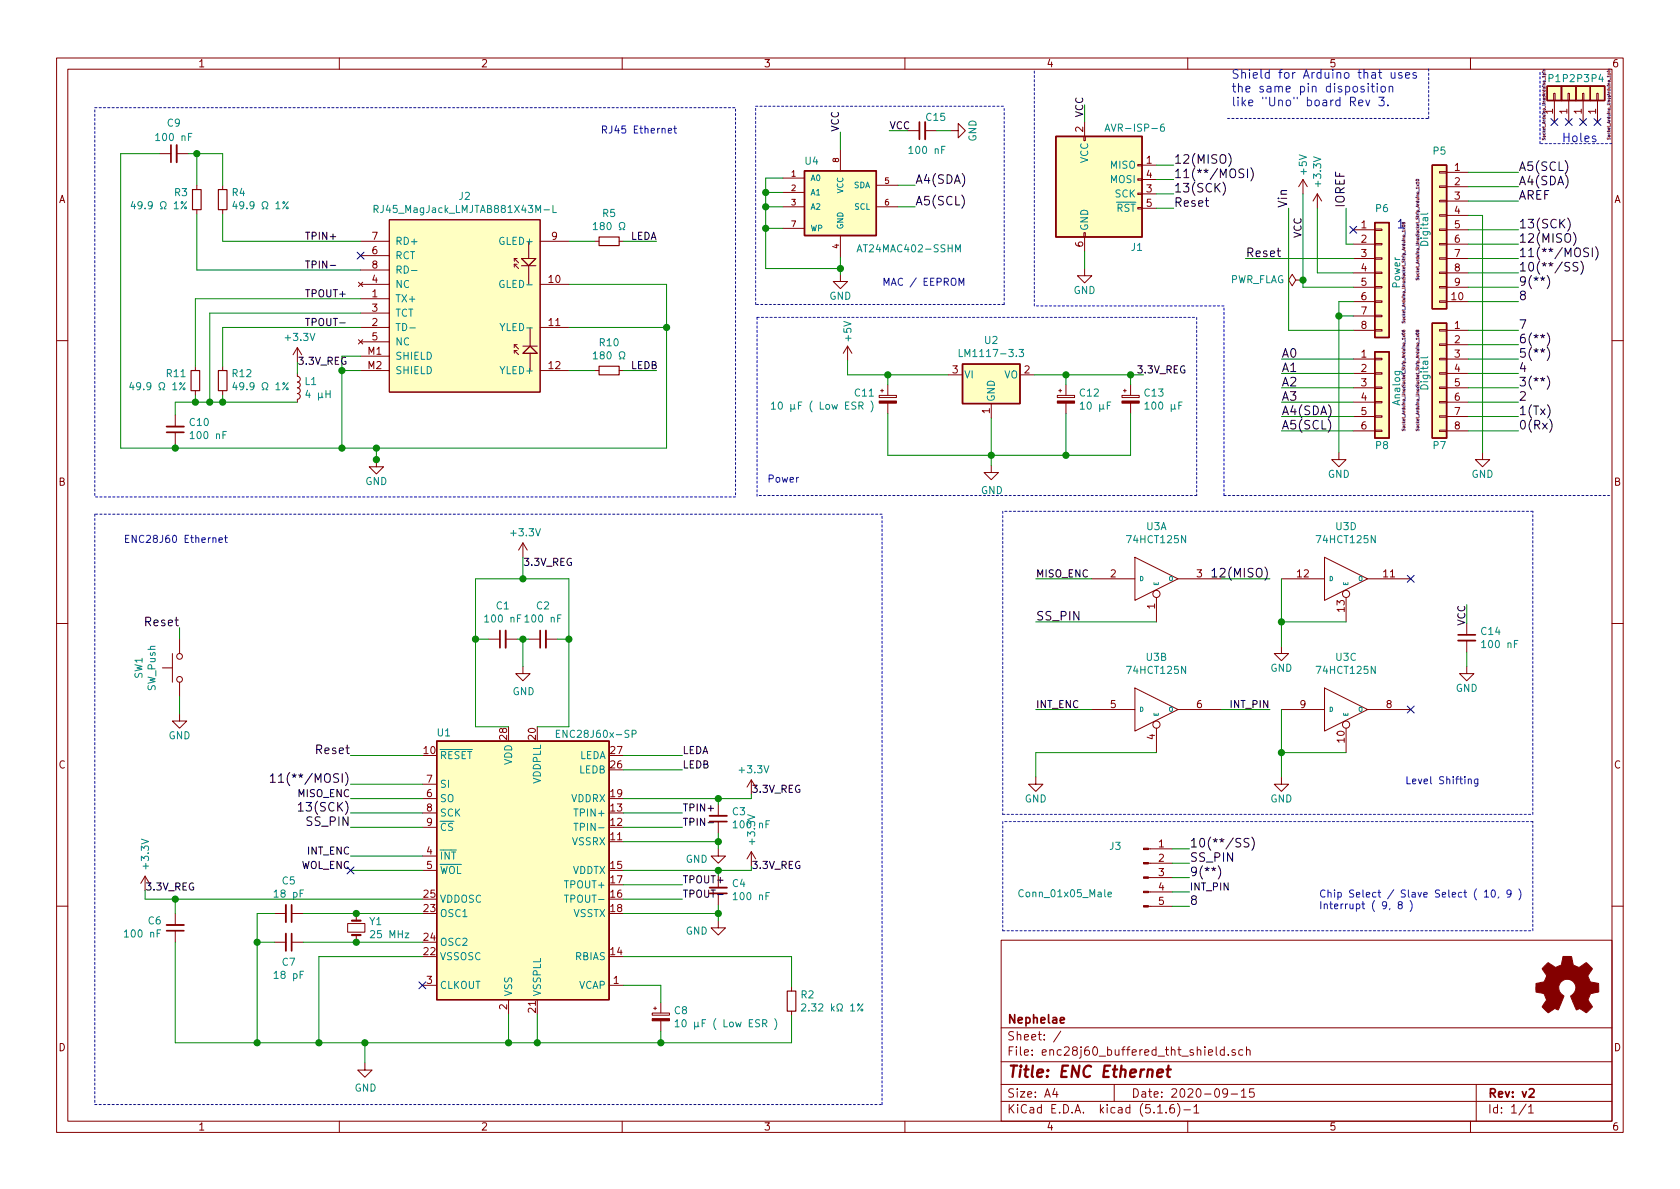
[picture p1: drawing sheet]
<svg xmlns="http://www.w3.org/2000/svg" width="297mm" height="210mm" viewBox="0 0 297 210" stroke-linecap="round" stroke-linejoin="round" font-family="sans-serif">
<g fill="none" stroke="#840000" stroke-width=".18">
<path d="M10 10.3h277v189.9h-277zM12 12.2h273v186.1h-273zM60 10.3v1.9M110 10.3v1.9M160 10.3v1.9M210 10.3v1.9M260 10.3v1.9M274.7 16.5h.3v1.3h-.3zM274.8 17.8v3.8M277.2 16.5h.3v1.3h-.3zM277.4 17.8v3.8M279.8 16.5h.2v1.3h-.2z"/>
<path d="M279.9 17.8v3.8M282.3 16.5h.3v1.3h-.3zM282.4 17.8v3.8M28.2 27.2h2M31.2 27.2h2.1M34.8 32.8v.7M34.8 37.1v.7M39.4 32.8v.7M39.4 37.1v.7M68.8 38.9h26.7v30.4h-26.7zM138.4 31.5h3.8M138.4 34h3.8"/>
<path d="M138.4 36.6h3.8M148.6 26.4v3.8M154.9 36.6h3.8M154.9 32.8h3.8M160.5 23.1h2.1M163.6 23.1h2M168.1 23.1h1.3v-1.3l1.3 1.3-1.3 1.3v-1.3M191.6 24.1h.3v.8h-.3zM191.8 21.6v2.5M201.2 36.7h.7v.3h-.7zM201.2 34.2h.7v.2h-.7zM201.2 31.6h.7v.3h-.7z"/>
<path d="M201.2 29.1h.7v.2h-.7zM201.9 29.2h2.6M201.9 34.3h2.6M201.9 31.7h2.6M201.9 36.8h2.6M230.4 31.7l-.8 1.3M230.4 31.7v2.6M230.4 31.7l.7 1.3M232.9 34.3l-.7 1.3M232.9 34.3v2.5M232.9 34.3l.8 1.3M254.5 38h1.3v.2h-1.3z"/>
<path d="M254.5 35.4h1.3v.3h-1.3zM254.5 32.9h1.3v.2h-1.3zM254.5 30.3h1.3v.3h-1.3zM255.8 30.5h3.8M255.8 33h3.8M255.8 35.6h3.8M255.8 38.1h3.8M63.4 49.9l.7 .8M63.8 52.8h5M63.8 50.3h5M63.8 57.9h5M63.8 55.4h5"/>
<path d="M63.8 45.2h5M63.8 42.7h5M63.8 47.7h5M64.1 49.9l-.7 .8M90.9 45.7v.5M90.9 46.7v.5M90.9 46.7h.5M90.9 45.7h.5M90.9 46.7l.8 .8M90.9 45.7l.8 .8M92.2 45.7h2.5l-1.2 1.3zM92.2 47h2.5"/>
<path d="M93.5 42.7v3M93.5 47v3.3M93.7 57.9v3.3M95.5 50.3h5.1M95.5 57.9h5.1M95.5 42.7h5.1M105.2 42.7h.7M109.5 42.7h.7M138.4 40.4h3.8M148.6 48.5v1.3h1.3l-1.3 1.2-1.3-1.2h1.3M148.6 41.7v3.8M191.6 41.1h.3v.8h-.3z"/>
<path d="M191.8 47.5v1.3h1.2l-1.2 1.2-1.3-1.2h1.3M191.8 41.9v2.5M229.1 49.5l-.6-1-.7 1 .7 1 .6-1h1.3M230.4 49.5h.1M239.3 45.7h3.8M239.3 58.4h3.8M239.3 53.3h3.8M239.3 40.6h3.8M239.3 43.2h3.8M239.3 48.3h3.8M239.3 50.8h3.8M239.3 55.9h3.8"/>
<path d="M243.1 53.2h1.2v.3h-1.2zM243.1 55.7h1.2v.3h-1.2zM243.1 58.3h1.2v.2h-1.2zM243.1 50.7h1.2v.2h-1.2zM243.1 45.6h1.2v.2h-1.2zM243.1 43h1.2v.3h-1.2zM243.1 40.5h1.2v.3h-1.2zM243.1 48.1h1.2v.3h-1.2zM254.5 58.3h1.3v.2h-1.3zM254.5 45.6h1.3v.2h-1.3zM254.5 48.1h1.3v.3h-1.3zM254.5 50.7h1.3v.2h-1.3z"/>
<path d="M254.5 53.2h1.3v.3h-1.3zM254.5 43h1.3v.3h-1.3zM254.5 40.5h1.3v.3h-1.3zM255.8 45.7h3.8M255.8 58.4h3.8M255.8 53.3h3.8M255.8 40.6h3.8M255.8 43.2h3.8M255.8 48.3h3.8M255.8 50.8h3.8M10 60.2h2M31 73.4v2"/>
<path d="M31 76.4v2.1M34.5 64.8v.7M34.5 69.1v.7M39.4 64.8v.7M39.4 69.1v.7M52.6 66v.5l.3 .2 .2 .2-.1 .5-.4 .2 .3 .1 .2 .3-.1 .4-.4 .2 .3 .1 .2 .3-.1 .4-.4 .2 .3 .1 .2 .3-.1 .4-.4 .2v.5M52.6 61.5l-.8 1.2M52.6 61.5v2.5M52.6 61.5l.7 1.2M63.4 60.1l.7 .7M63.8 65.5h5M63.8 60.4h5"/>
<path d="M63.8 63h5M64.1 60.1l-.7 .7M90.9 61v.5M90.9 62v.5M90.9 62h.5M90.9 61h.5M90.9 62l.8 .7M90.9 61l.8 .7M92.5 62.5l1.2-1.3 1.3 1.3zM92.5 61.2h2.5M93.7 62.5v3M95.5 65.5h5.1"/>
<path d="M105.2 65.5h.7M109.5 65.5h.7M149.9 61.2l-.8 1.3M149.9 61.2v2.5M149.9 61.2l.7 1.3M155.4 69.9h3.1v.4h-3.1zM155.7 69.1h.5M156 68.8v.5M157 68.1v1.8M157 71.3v1.8M167.6 66.3h2.6M175.3 71.4v2.5"/>
<path d="M180.3 66.3h2.6M186.9 69.9h3.1v.4h-3.1zM187.2 69.1h.5M187.5 68.8v.5M188.5 68.1v1.8M188.5 71.3v1.8M198.4 69.9h3v.4h-3zM198.6 69.1h.5M198.9 68.8v.5M199.9 68.1v1.8M199.9 71.3v1.8M239.3 63.5h3.8"/>
<path d="M239.3 66h3.8M239.3 68.6h3.8M239.3 71.1h3.8M239.3 73.7h3.8M239.3 76.2h3.8M243.1 73.5h1.2v.3h-1.2zM243.1 76.1h1.2v.2h-1.2zM243.1 71h1.2v.2h-1.2zM243.1 65.9h1.2v.3h-1.2zM243.1 63.4h1.2v.2h-1.2zM243.1 68.4h1.2v.3h-1.2zM254.5 71h1.3v.2h-1.3z"/>
<path d="M254.5 73.5h1.3v.3h-1.3zM254.5 76.1h1.3v.2h-1.3zM254.5 68.4h1.3v.3h-1.3zM254.5 63.4h1.3v.2h-1.3zM254.5 60.8h1.3v.3h-1.3zM254.5 65.9h1.3v.3h-1.3zM255.8 61h3.8M255.8 63.5h3.8M255.8 66h3.8M255.8 68.6h3.8M255.8 71.1h3.8M255.8 73.7h3.8"/>
<path d="M255.8 76.2h3.8M285 60.2h2M66.5 81.3v1.2h1.3l-1.3 1.3-1.2-1.3h1.2M92.5 96l-.8 1.3M92.5 96v2.5M92.5 96l.7 1.3M175.3 82.3v1.3h1.2l-1.2 1.2-1.3-1.2h1.3M200.7 98.5l7.6 3.9-7.6 3.8zM234.2 98.5l7.6 3.9-7.6 3.8zM236.7 80v1.3h1.3l-1.3 1.2-1.2-1.2h1.2M262.1 80v1.3h1.3l-1.3 1.2-1.2-1.2h1.2M10 110.3h2"/>
<path d="M28.7 118.1h1.8M30.5 115.6v5M31.7 113v2.6M86.4 113h2M89.4 113h2M92.5 117.9v1.2h1.2l-1.2 1.3-1.3-1.3h1.3M93.5 113h2M96.5 113h2.1M193 102.4h7.7M204.5 105.7v4.3M208.3 102.4h7.6M226.6 114.3v1.3h1.2l-1.2 1.2-1.3-1.2h1.3"/>
<path d="M226.6 102.4h7.6M238 105.7v4.3M241.8 102.4h7.6M259.3 117.9v1.2h1.3l-1.3 1.3-1.2-1.3h1.2M259.3 110.2v2.1M259.3 113.3v2M285 110.3h2M31.7 126.2v1.3h1.3l-1.3 1.3-1.2-1.3h1.2M31.7 120.6v2.6M74.7 138.7h2.5M132.8 137.9v2.6M132.8 137.9l-.7 1.3"/>
<path d="M132.8 137.9l.8 1.3M183.1 137.4v1.3h1.3l-1.3 1.2-1.2-1.2h1.2M193 125.5h7.7M200.7 121.7l7.6 3.8-7.6 3.8zM204.5 128.8v4.3M208.3 125.5h7.6M226.6 137.4v1.3h1.2l-1.2 1.2-1.3-1.2h1.3M226.6 125.5h7.6M234.2 121.7l7.6 3.8-7.6 3.8zM238 128.8v4.3M241.8 125.5h7.6M25.7 154.9l-.8 1.3"/>
<path d="M25.7 154.9v2.6M25.7 154.9l.7 1.3M74.7 151.4h2.5M74.7 153.9h2.5M74.7 141.2h2.5M74.7 143.8h2.5M74.7 146.3h2.5M127 150.1v1.3h1.3l-1.3 1.2-1.3-1.2h1.3M127 142.2v2.1M127 145.3v2M127 154.9v2.1M127 158v2"/>
<path d="M132.8 150.6l-.7 1.3M132.8 150.6v2.6M132.8 150.6l.8 1.3M203 157.7h4.3M203 155.2h4.3M203 152.6h4.3M203 150.1h4.3M10 160.2h2M31 161.5v2.1M31 164.6v2M48.5 161.5h2M48.5 166.6h2"/>
<path d="M51.6 161.5h2M51.6 166.6h2M61.5 163.3h3v1.5h-3zM63 161.5v1.3M63 165.3v1.3M74.7 174.2h2.5M89.9 176.8v2.5M107.7 174.2h2.5M115.3 179.1h3.1v.4h-3.1zM115.6 178.3h.5M115.8 178v.6M116.8 177.3v1.8"/>
<path d="M127 162.8v1.3h1.3l-1.3 1.2-1.3-1.2h1.3M140 174.5v.8M140 178.8v.8M177 166.3h108v32h-108zM203 160.3h4.3M285 160.2h2M60 198.3v1.9M64.5 188v1.2h1.3l-1.3 1.3-1.3-1.3h1.3M110 198.3v1.9M116.8 180.5v1.9M160 198.3v1.9M177 194.8h108"/>
<path d="M177 191.8h108M177 187.8h108M177 181.8h108M186.5 192.5l-.4 1h1M186.8 193v1M187.6 182.3l-1.3 2M197 191.8v3M204.7 196.8h.8M206.2 196.7v.1M207.5 195.3a.59 .59 0 0 0-.7 .7v.5l.2 .2 .4 .1 .2-.1 .1-.5-.2-.2-.4-.1-.3 .3M208.2 195.1a1.71 1.71 0 0 1 0 2.3M209.3 196.3h1.2"/>
<path d="M210 198.3v1.9M211.1 195.8l.4-.5v1.5M211.1 196.8h.9M213.7 186.1l.7-.1-.1-.3-.4-.1-.2 .2v.7h.6M215 185.1v1.3l.2 .2M216.5 185.7l-.5-.1-.3 .3 .1 .6 .2 .1 .5-.1M216.5 185.1v1.5M217 193.2l-.1 .2a.48 .48 0 0 1-.6-.1v-.6a.48 .48 0 0 1 .6-.1l.1 .1a1.19 1.19 0 0 1-.2 1.2l-.5 .1M217.2 186.5v.1M217.7 193.5h1.1M218.4 185.7a.37 .37 0 0 0-.6 .1l.1 .2 .5 .2 .1 .1-.3 .3-.4-.1M219.5 193l.4-.5v1.5"/>
<path d="M219.5 194h.8M219.7 185.7l-.4-.1-.3 .3 .1 .6 .2 .1 .4-.1M220.4 185.7a.37 .37 0 0 1 .6 .1v.8M220.4 185.1v1.5M221.7 192.5h-.7l-.1 .7 .2-.1 .5 .1 .2 .2-.1 .5-.2 .1-.6-.1M260 198.3v1.9M261 191.8v6.5M269.8 195.2l-1.2 2M270.3 195.8l.4-.5v1.5M270.3 196.8h.8"/>
<circle cx="31.8" cy="116.1" r=".51"/>
<circle cx="204.5" cy="105" r=".63"/>
<circle cx="238" cy="105" r=".63"/>
<circle cx="31.8" cy="120.1" r=".51"/>
<circle cx="204.5" cy="128.1" r=".63"/>
<circle cx="238" cy="128.1" r=".63"/>
</g>
<g fill="none" stroke="#840000" stroke-width=".3">
<path d="M30.2 25.6v3.1M162.6 21.6v3M29.5 76.4h3M88.4 111.5v3M95.5 111.5v3M257.8 112.3h3.1M125.5 145.3h3M125.5 158h3M29.5 164.6h3M51.6 160v3.1M51.6 165.1v3M187.5 180.4l.7-.1-.1-.3-.4-.1-.2 .2v.7h.6"/>
<path d="M270.4 192.7l.2-.2h.4l.2 .5-.9 1h.9"/>
</g>
<path d="M204.6 189.8l1-.2v-.4l-.6-.1-.3 .3-.1 .9 .2 .1 .6-.1M206.2 189.1h.8M206.6 188.4l-.2 1.8 .1 .1 .3 .1" fill="none" stroke="#840000" stroke-width=".41"/>
<g fill="#ffffc2" stroke="#ffffc2" stroke-width=".18">
<path d="M68.8 38.9h26.7v30.4h-26.7z"/>
<path d="M92.2 45.7h2.5l-1.2 1.3z"/>
<path d="M92.5 62.5l1.2-1.3 1.3 1.3z"/>
<path d="M253.2 57.1h2.6v20.4h-2.6z"/>
<path d="M281.2 15.2h2.5v2.6h-2.5z"/>
<path d="M278.6 15.2h2.6v2.6h-2.6z"/>
<path d="M186.7 24.1h15.2v17.8h-15.2z"/>
<path d="M170.2 64.4h10.1v7h-10.1z"/>
<path d="M77.2 131.1h30.5v45.7h-30.5z"/>
<path d="M253.2 29.2h2.6v25.4h-2.6z"/>
<path d="M142.2 30.2h12.7v11.5h-12.7z"/>
<path d="M273.6 15.2h2.5v2.6h-2.5z"/>
<path d="M243.1 62.2h2.5v15.3h-2.5z"/>
<path d="M276.1 15.2h2.5v2.6h-2.5z"/>
<path d="M243.1 39.4h2.5v20.3h-2.5z"/>
</g>
<g fill="none" stroke="#008484" stroke-width=".18">
<path d="M23.5 35.6l-.3 .9h.8M23.8 36.1v.8M32.1 35.7h.2v.3h-.2zM33 35.7l-1 1.2M41.5 35.6l-.3 .9h.8M41.8 36.1v.8M50.1 35.7h.2v.3h-.2zM51 35.7l-1 1.2M66.1 37l.7-.1v-.5l-.2-.1h-.5v1.3M66.4 37l.5 .6M96.2 37.1h1M97.8 36.3v1.3h.6"/>
<path d="M104.9 39.7l.4-.4v1.3M195.4 23.2l.4-1.3 .4 1.3M195.5 22.9h.6M205.8 21.9l-.4 .1a.87 .87 0 0 0 0 1.2l.4-.1v-.6l-.4-.1-.2 .3M252.5 37.7l-.2 .2h-1.1M72.5 58h.9M72.7 47.8h1M88.4 57.2l.4 .7 .5-.7M89.1 49.7a.59 .59 0 0 0-.8 .5 .59 .59 0 0 0 .8 .6v-.5h-.2M104.9 40.6h.7M109.5 40.6h.3v-.2a.54 .54 0 0 1-.3-.8 .54 .54 0 0 1 .8-.2 .59 .59 0 0 1-.1 1v.2h.3M151.5 44.5l.5-1.2 .4 1.2"/>
<path d="M151.7 44.2h.6M169 44.5v-1.2l.4 .9 .4-.9v1.2M23.2 67.6l-.3 .9h.8M23.5 68.1v.8M31.8 67.7h.3v.3h-.3zM32.7 67.7l-1 1.2M41.5 67.6l-.3 .9h.8M41.8 68.1v.8M50.1 67.7h.2v.3h-.2zM51 67.7l-1 1.2M54.4 69l-.3 .9h.8M57.6 69.7h.8"/>
<path d="M58.4 69.1v1.2M104.9 62.6l.4-.4v1.3M104.9 63.5h.7M109.5 63.5h.3v-.3a.54 .54 0 0 1-.3-.7 .54 .54 0 0 1 .8-.2 .59 .59 0 0 1-.1 .9v.3h.3M136.4 71.4l.4-.3v1.3M136.4 72.4h.7M137.7 71.2l.2-.1a.67 .67 0 0 1 .4 .6 .67 .67 0 0 1-.4 .7l-.3-.5zM151.9 71.7h.6l.1-.2-.1-.3-.2-.1h-.4v1.3M152.2 71.7l.4 .7M154 70.9a1.47 1.47 0 0 1 0 1.9M169.6 61.8v1.3h.6M180.2 61.8h.8l-.5 .5 .4 .1 .1 .4-.3 .3-.5-.2"/>
<path d="M191 71.4l.4-.3v1.3M191 72.4h.7M195.8 71.7h.4M196.4 71.1h-.6v1.3M202.4 71.4l.4-.3v1.3M202.4 72.4h.8M208.4 71.7h.4M209 71.1h-.6v1.3M252.5 63.1l-.2 .2h-1.1M98.4 129.7h.4M99 129.1h-.6v1.3h.6M111.8 129.8l.6-.1v-.4l-.2-.2h-.4v1.3"/>
<path d="M99.8 158.3h.7M101.5 145.6h.7M101.5 143h.7M101.8 145.6v1.3M195.9 158.2l.6-.1v-.3h-.4l-.2 .1 .1 .6h.5M141.7 177.6l.5-.1 .2 .1 .1 .3-.1 .2-.7 .7h.8M151.7 177.6h.2v.2h-.2zM152.3 178.5h.2v.2h-.2zM152.6 177.5l-1 1.3M119.4 180.7l.3-.4v1.3M119.4 181.6h.7M120.7 180.4l.2-.1a.67 .67 0 0 1 .4 .6 .67 .67 0 0 1-.4 .7l-.3-.5z"/>
<path d="M134.8 181l.7-.1 .1-.2-.1-.3-.2-.1h-.5v1.3M135.2 181l.4 .6M137 180.1a1.47 1.47 0 0 1 0 2"/>
<circle cx="32.8" cy="36.7" r=".18"/>
<circle cx="50.8" cy="36.7" r=".18"/>
<circle cx="32.5" cy="68.8" r=".18"/>
<circle cx="50.8" cy="68.8" r=".18"/>
</g>
<path d="M34 33.5h1.6v3.6h-1.6zM38.6 33.5h1.5v3.6h-1.5zM105.9 41.9h3.6v1.5h-3.6zM33.8 65.5h1.5v3.6h-1.5zM38.6 65.5h1.5v3.6h-1.5zM105.9 64.8h3.6v1.5h-3.6zM139.2 175.3h1.5v3.5h-1.5z" fill="none" stroke="#840000" stroke-width=".2"/>
<path d="M31.2 25.6v3.1M163.6 21.6v3M29.5 75.4h3M89.4 111.5v3M96.5 111.5v3M257.8 113.3h3.1M125.5 144.3h3M125.5 157h3M29.5 163.6h3M50.5 160v3.1M50.5 165.1v3" fill="none" stroke="#840000" stroke-width=".33"/>
<path d="M273.6 15.2h2.5v2.6h-2.5zM276.1 15.2h2.5v2.6h-2.5zM278.6 15.2h2.6v2.6h-2.6zM281.2 15.2h2.5v2.6h-2.5zM142.2 30.2h12.7v11.5h-12.7zM186.7 24.1h15.2v17.8h-15.2zM243.1 39.4h2.5v20.3h-2.5zM253.2 29.2h2.6v25.4h-2.6zM253.2 57.1h2.6v20.4h-2.6zM170.2 64.4h10.1v7h-10.1zM243.1 62.2h2.5v15.3h-2.5zM77.2 131.1h30.5v45.7h-30.5z" fill="none" stroke="#840000" stroke-width=".25"/>
<g fill="none" stroke="#840084" stroke-width=".18">
<path d="M272.7 12.7h.1M272.8 12.7h.4M272.8 12.5h.4M273.2 13.2v-.2h-.3v.2h.5M273.2 12.3h-.3v.2M284.2 12.7h.1M284.3 13.1h.5M284.3 12.7h.4M284.3 12.4h.4M284.4 13.1v-.2h.3v.2M284.7 12.2h-.3v.2M247.9 39.8l.5 .1a.24 .24 0 0 1-.3 .2 .24 .24 0 0 1-.2-.3z"/>
<path d="M248.1 39.4h.3v.2h-.2l-.1-.2-.2-.1v.3l.2-.1M250.4 31.7a.29 .29 0 0 1 .5 .2h-.1a.26 .26 0 0 1-.2 .1 .26 .26 0 0 1-.2-.2zM250.5 32.7l.4 .2M250.9 32.3h-.5l.1 .2M250.9 32.2v.3M250.9 33.1v.3M250.9 32.7l-.4 .2M272.7 24.5v.2l.2-.1a.14 .14 0 0 1 .1-.1 .14 .14 0 0 1 .2 .1v.1M284.2 24.4v.2h.2a.14 .14 0 0 1 .1-.2 .14 .14 0 0 1 .2 .1v.2M247.9 58.4l.1 .2 .3 .1 .1-.3h-.3l.1 .3M247.9 58.9l.5 .1a.24 .24 0 0 1-.3 .2 .24 .24 0 0 1-.2-.3zM247.9 56.8v.3h.2l.2-.3 .1 .3"/>
<path d="M248.1 59.3l.3 .3M248.1 40.3l.3 .2M248.4 40.7v.3M248.4 59.8v.2M248.4 59.3l-.3 .3M248.4 40.3l-.3 .2M250.4 58.9l.5 .1a.24 .24 0 0 1-.3 .2 .24 .24 0 0 1-.2-.3zM250.4 49.2v.3h.1l.3-.3 .1 .3M250.5 59.3l.4 .3M250.6 58.5h.3l-.1 .1-.1 .1-.2-.3h-.1v.2h.2M250.9 59.8v.2M250.9 59.3l-.4 .3"/>
<path d="M247.9 75.9v.2h.2l.2-.2 .1 .3M250.4 75.9v.2h.1l.3-.2 .1 .3"/>
</g>
<g fill="#840000" stroke="#840000" stroke-width=".18">
<path d="M198.4 70.9h3v.4h-3z"/>
<path d="M273.2 170.7l.6-.5 .8 .6a.62 .62 0 0 0 1 0l.2-.1a1.62 1.62 0 0 0 .5-1.3l.1-.3 1.5 .1 .1 .7a.74 .74 0 0 0 .7 1l.5 .2 1.3-.9 1 1.1-.4 .7a.75 .75 0 0 0-.1 1.1l.2 .5 1.5 .3v1.5l-1.4 .3-.1 .1a1.23 1.23 0 0 0-.3 1.2l.7 1-.1 .2-1 .9-.8-.5a.54 .54 0 0 0-.9 0l-1.1-2.4a2.33 2.33 0 0 0 .9-1.9 1.54 1.54 0 0 0-2.5-.7 1.54 1.54 0 0 0 .4 2.5l-1 2.5a.69 .69 0 0 0-1.2 .1l-.6 .4-1-1.1 .8-1.2-.3-.5a.71 .71 0 0 0-.9-.7l-.7-.2v-1.5l.4-.1a1.11 1.11 0 0 0 1.3-.7 .72 .72 0 0 0-.3-1.2l-.3-.6z"/>
<path d="M155.4 70.9h3.1v.4h-3.1z"/>
<path d="M186.9 70.9h3.1v.4h-3.1z"/>
<path d="M202.2 160.1h.8v.3h-.8z"/>
<path d="M202.2 157.6h.8v.3h-.8z"/>
<path d="M202.2 155.1h.8v.2h-.8z"/>
<path d="M202.2 152.5h.8v.3h-.8z"/>
<path d="M202.2 150h.8v.2h-.8z"/>
<path d="M115.3 180.1h3.1v.4h-3.1z"/>
</g>
<path d="M62.2 162.8h1.6M62.2 165.3h1.6" fill="none" stroke="#840000" stroke-width=".38"/>
<g fill="none" stroke="#0000c2" stroke-width=".18" stroke-dasharray=".4 .4">
<path d="M16.8 19h113.2M130 19.3v68.6M133.6 18.8h43.9M217 20.9h35.6M252.6 20.9v-8.8M272.3 25.4v-12.7M285 25.4h-12.7M133.6 53.8v-35M133.9 56.1h77.7M133.9 56.1v31.8M177.5 53.8h-43.9M177.5 53.8v-35"/>
<path d="M182.9 54.1v-41.9M211.6 56.1v31.5M216.4 54.1h-33.5M16.8 90.9v104.4M16.8 87.6v-68.6M130 87.9h-113.2M156 90.9h-139.2M177.3 90.4v53.6M211.6 87.6h-77.7M216.4 87.6v-33.5M216.4 87.6h68.6M271 90.4h-93.7"/>
<path d="M177.3 145.3v19.3M177.3 144h93.7M271 145.3h-93.7M271 144v-53.6M177.3 164.6h93.7M271 164.6v-19.3M16.8 195.3h139.2M156 195.3v-104.4"/>
</g>
<g fill="none" stroke="#008400" stroke-width=".18">
<path d="M191.8 18.5v3.1M28.2 27.2h-6.9v52h96.6v-28.9h-17.3M33.3 27.2h6.1v5.6M34.8 27.2v5.6M34.8 37.8v9.9h29M39.4 37.8v4.9h24.4M135.4 36.6h3M135.4 34h3M138.4 31.5h-3v16h13.2M148.6 23.4v3M157.2 23.1h3.3M158.7 32.8h3.1"/>
<path d="M158.7 36.6h3.1M165.6 23.1h2.5M204.5 34.3h3M204.5 36.8h3M204.5 31.7h3M204.5 29.2h3M227.8 36.8v21.6h11.5M230.4 34.3v16.5h8.9M232.9 36.8v11.5h6.4M238 36.8v6.4h1.3M259.6 30.5h8.9M259.6 38.1h2.5v41.9"/>
<path d="M259.6 33h8.9M259.6 35.6h8.9M63.8 57.9h-24.4v6.9M63.8 52.8h-29.3v12M63.8 55.4h-26.7v15.7M100.6 42.7h4.6M100.6 57.9h17.3M110.2 42.7h5.9M135.4 40.4h3M148.6 45.5v3M191.8 44.4v3.1M220.2 45.7h19.1"/>
<path d="M236.7 55.9h2.6M239.3 53.3h-2.6v26.7M259.6 58.4h8.9M259.6 40.6h8.9M259.6 43.2h8.9M259.6 45.7h8.9M259.6 48.3h8.9M259.6 50.8h8.9M259.6 53.3h8.9M31 78.5v.7M34.5 69.8v1.3M39.4 69.8v1.3"/>
<path d="M52.6 71.1h-21.6v2.3M52.6 64v2M60.5 65.5h3.3M63.8 63h-3.3v16.2M66.5 79.2v2.3M100.6 65.5h4.6M110.2 65.5h5.9M149.9 63.7v2.6h17.7M157 66.3v1.8M157 73.1v7.4h42.9v-7.4M175.3 73.9v8.4M182.9 66.3h19.3"/>
<path d="M188.5 66.3v1.8M188.5 73.1v7.4M199.9 66.3v1.8M226.6 71.1h12.7M226.6 63.5h12.7M226.6 66h12.7M226.6 68.6h12.7M226.6 73.7h12.7M226.6 76.2h12.7M259.6 71.1h8.9M259.6 61h8.9M259.6 63.5h8.9"/>
<path d="M259.6 66h8.9M259.6 68.6h8.9M259.6 73.7h8.9M259.6 76.2h8.9M92.5 98.5v3.9M31.7 111v2M84.1 113h2.3M91.4 113h2.1M92.5 113v4.9M98.6 113h2M183.1 110h21.4M183.1 102.4h9.9"/>
<path d="M215.9 102.4h8.6M226.6 102.4v11.9M226.6 110h11.4M259.3 106.9v3.3M259.3 115.3v2.6M31.7 123.2v3M62 138.7h12.7M62 133.6h12.7M89.9 128.5h-5.8v-26.1h16.5v26.1h-5.6M110.2 133.6h10.4M110.2 136.1h10.4M183.1 125.5h9.9"/>
<path d="M204.5 133.1h-21.4v4.3M215.9 125.5h8.6M226.6 125.5v11.9M226.6 133.1h11.4M25.7 157.5v1.5h49M31 159v2.5M62 141.2h12.7M62 146.3h12.7M62 143.8h12.7M62 153.9h12.7M62 151.4h12.7M110.2 146.3h10.4"/>
<path d="M110.2 143.8h10.4M110.2 156.5h10.4M110.2 153.9h22.6M110.2 159h10.4M110.2 148.8h16.8M127 141.2v1M127 147.3v2.8M127 153.9v1M132.8 140.5v.7h-22.6M207.3 150.1h3M207.3 152.6h3M207.3 155.2h3"/>
<path d="M207.3 157.7h3M31 166.6v17.8h109v-4.8M45.5 166.6h3M48.5 161.5h-3v22.9M53.6 161.5h21.1M53.6 166.6h21.1M74.7 169.2h-18.3v15.2M89.9 179.3v5.1M95 179.3v5.1M110.2 174.2h6.6v3.1M110.2 169.2h29.8v5.3M110.2 161.5h16.8"/>
<path d="M127 160v2.8M207.3 160.3h3M64.5 184.4v3.6M116.8 182.4v2"/>
</g>
<g fill="none" stroke="#000" stroke-width=".18">
<path d="M216.2 32.2a1.78 1.78 0 0 1 0 2.3M217.2 27.1a1.78 1.78 0 0 1 0 2.4M219.9 30l-.6-.1-.2 .1v.5l.7 .3 .1 .3-.3 .3-.6-.1M220.6 29.9v1.5M221.2 29.7a1.78 1.78 0 0 1 0 2.3M277.2 38.6a1.78 1.78 0 0 1 0 2.3M58.4 46.9h1M60.1 57.1h.9M273.6 58.9a1.78 1.78 0 0 1 0 2.3M273.6 48.7a1.78 1.78 0 0 1 0 2.3M278.2 41.1a1.78 1.78 0 0 1 0 2.3M279 46.5a.62 .62 0 0 0-.8 0v.5l.6 .3 .2 .3-.3 .3-.6-.1"/>
<path d="M279.5 46.2a1.78 1.78 0 0 1 0 2.3M280.9 43.9h-.6l-.2 .1v.4l.6 .3 .2 .4-.3 .3-.6-.1M281.5 43.9v1.5M282.1 43.6a1.78 1.78 0 0 1 0 2.4M273.6 66.5a1.78 1.78 0 0 1 0 2.3M273.6 61.4a1.78 1.78 0 0 1 0 2.3M273.6 71.6a1.78 1.78 0 0 1 0 2.3M274 74.1a1.78 1.78 0 0 1 0 2.3M214.3 100.9l.4-.4v1.5M214.3 102h.9M47.8 137.3l.4-.5v1.5M47.8 138.3h.9"/>
<path d="M49.3 137.3l.4-.5v1.5M49.3 138.3h.8M52.8 142.3l.4-.4v1.5M52.8 143.4h.8M125.2 145.5h1M126.9 158.2h.9M215.4 153.1a1.78 1.78 0 0 1 0 2.3M220.8 148.3a.62 .62 0 0 0-.8 .1v.4l.7 .3 .1 .4-.3 .3-.5-.1M221.3 148a1.78 1.78 0 0 1 0 2.4"/>
</g>
<g fill="none" stroke="#0000c2" stroke-width=".18">
<path d="M240.2 18.2l.8-.1-.1-.3-.4-.1-.3 .2 .1 .7h.6M241.2 15.3h-.4l-.2 .2 .1 .2 .5 .1v.4h-.6M241.5 17.7l.3 1 .4-1M241.9 14.8v.1M241.9 15.3v1M242.4 15.3h.6M242.6 14.8v1.2l.1 .2 .3 .1M243.5 14.8v.1M243.5 15.3v1M243.8 17.2h.9l-.5 .6 .5 .1v.7l-.3 .1h-.4l-.2-.1M244.2 15.4l.2-.1 .5 .1 .1 .6-.2 .2-.4 .1-.2-.2zM245.4 18.6v.1"/>
<path d="M245.6 15.4l.2-.1h.4l.1 1M245.6 15.3v1M246 12.8v.8a.37 .37 0 0 0 .3 .3 .37 .37 0 0 0 .3-.2M246.6 12.8v1M247.9 12.9l-.4-.1-.2 .2v.3l.6 .1v.4h-.6M248.5 13.3l.8-.1-.1-.3-.5-.1-.2 .2 .1 .8h.6M250.4 12.9l-.4-.1-.2 .2 .1 .3 .5 .1v.4h-.6M118.2 23.1l.5-.1v-.2l-.4-.1-.1 .2v.6h.5M119.1 22.7h.5M119.3 22.3v1.1l.3 .1M282.1 24.1a.37 .37 0 0 0-.6 .2l.1 .2 .6 .3-.2 .3-.5-.1M169.6 50.5v-1.3l.4 .9 .4-.9v1.3"/>
<path d="M37.6 95.2l.2-.1h.3l.1 .8M38.7 95.5l.6-.1v-.3h-.4l-.2 .2 .1 .6h.5M39.7 95.1h.5M39.9 94.7v1.1l.3 .1M259.6 137.9l.2-.1h.3v.8M259.6 137.8v.8M261.3 137.8l-.1 1.1-.1 .1h-.3M261.3 137.8h-.4l-.2 .2 .1 .6h.5M247.4 160l-.1-.1v-.3l.4-.2 .2 .2v.3l-.6 .1-.1 .2v.3l.2 .2h.3l.2-.2v-.4l-.2-.1M249.3 159.3a1.47 1.47 0 0 1 0 1.9M261.1 157.2a1.4 1.4 0 0 0 0 1.9M262.5 157.7l.3-.3v1.2"/>
<path d="M262.5 158.6h.7M263.8 157.5l.2-.1a.67 .67 0 0 1 .4 .6 .67 .67 0 0 1-.4 .6l-.3-.4zM265 158.6l-.1 .2M267.2 157.9l-.3 .3-.4-.1-.1-.2 .1-.4 .2-.1h.2l.3 .2a.97 .97 0 0 1-.3 1h-.4M268.6 157.2a1.47 1.47 0 0 1 0 1.9"/>
</g>
<g fill="#008400" stroke="#008400" stroke-width=".25">
<circle cx="31" cy="79.2" r=".51"/>
<circle cx="92.5" cy="102.4" r=".51"/>
<circle cx="63" cy="161.5" r=".51"/>
<circle cx="63" cy="166.6" r=".51"/>
<circle cx="135.4" cy="34" r=".51"/>
<circle cx="135.4" cy="36.6" r=".51"/>
<circle cx="135.4" cy="40.4" r=".51"/>
<circle cx="148.6" cy="47.5" r=".51"/>
<circle cx="117.9" cy="57.9" r=".51"/>
<circle cx="226.6" cy="133.1" r=".51"/>
<circle cx="226.6" cy="110" r=".51"/>
<circle cx="66.5" cy="79.2" r=".51"/>
<circle cx="66.5" cy="81.3" r=".51"/>
<circle cx="56.4" cy="184.4" r=".51"/>
<circle cx="89.9" cy="184.4" r=".51"/>
<circle cx="230.4" cy="49.5" r=".51"/>
<circle cx="95" cy="184.4" r=".51"/>
<circle cx="64.5" cy="184.4" r=".51"/>
<circle cx="116.8" cy="184.4" r=".51"/>
<circle cx="127" cy="153.9" r=".51"/>
<circle cx="127" cy="141.2" r=".51"/>
<circle cx="37.1" cy="71.1" r=".51"/>
<circle cx="127" cy="161.5" r=".51"/>
<circle cx="100.6" cy="113" r=".51"/>
<circle cx="34.5" cy="71.1" r=".51"/>
<circle cx="84.1" cy="113" r=".51"/>
<circle cx="127" cy="148.8" r=".51"/>
<circle cx="39.4" cy="71.1" r=".51"/>
<circle cx="60.5" cy="79.2" r=".51"/>
<circle cx="92.5" cy="113" r=".51"/>
<circle cx="45.5" cy="184.4" r=".51"/>
<circle cx="60.5" cy="65.5" r=".51"/>
<circle cx="34.8" cy="27.2" r=".51"/>
<circle cx="45.5" cy="166.6" r=".51"/>
<circle cx="31" cy="159" r=".51"/>
<circle cx="236.7" cy="55.9" r=".51"/>
<circle cx="175.3" cy="80.5" r=".51"/>
<circle cx="157" cy="66.3" r=".51"/>
<circle cx="188.5" cy="66.3" r=".51"/>
<circle cx="188.5" cy="80.5" r=".51"/>
<circle cx="199.9" cy="66.3" r=".51"/>
</g>
<g fill="none" stroke="#000084" stroke-width=".18">
<path d="M274.2 21l1.2 1.2M275.4 21l-1.2 1.2M276.8 21l1.2 1.2M278 21l-1.2 1.2M279.3 21l1.2 1.2M280.5 21l-1.2 1.2M281.8 21l1.3 1.2M283.1 21l-1.3 1.2M63.1 44.6l1.3 1.2M64.4 44.6l-1.3 1.2M238.7 40l1.2 1.2M239.9 40l-1.2 1.2"/>
<path d="M248.8 101.7l1.2 1.3M250 101.7l-1.2 1.3M248.8 124.9l1.2 1.2M250 124.9l-1.2 1.2M61.4 153.3l1.2 1.2M62.6 153.3l-1.2 1.2M74.1 173.6l1.2 1.2M75.3 173.6l-1.2 1.2"/>
</g>
<text font-size="2.8" fill="#840000" x="178" y="190.5">Title: ENC Ethernet</text>
<g font-size="2.1" fill="#0000c2">
<text x="217.7" y="13.9">Shield for Arduino that uses</text>
<text x="217.7" y="16.4">the same pin disposition</text>
<text x="217.7" y="18.8">like &quot;Uno&quot; board Rev 3.</text>
<text x="276.1" y="25.1">Holes</text>
<text x="246.9" y="40.4">1</text>
</g>
<g font-size="2.1">
<text x="207.5" y="29">12(MISO)</text>
<text x="161.8" y="32.5">A4(SDA)</text>
<text x="207.5" y="31.5">11(**/MOSI)</text>
<text x="207.5" y="34">13(SCK)</text>
<text x="268.5" y="35.3">AREF</text>
<text x="268.5" y="32.8">A4(SDA)</text>
<text x="268.5" y="30.2">A5(SCL)</text>
<text x="161.8" y="36.3">A5(SCL)</text>
<text x="207.5" y="36.6">Reset</text>
<text x="227.6" y="36.8" transform="rotate(-90 227.6 36.8)">Vin</text>
<text x="237.7" y="36.8" transform="rotate(-90 237.7 36.8)">IOREF</text>
<text x="268.5" y="40.4">13(SCK)</text>
<text x="220.2" y="45.5">Reset</text>
<text x="268.5" y="45.5">11(**/MOSI)</text>
<text x="268.5" y="42.9">12(MISO)</text>
<text x="268.5" y="53.1">8</text>
<text x="268.5" y="50.5">9(**)</text>
<text x="268.5" y="48">10(**/SS)</text>
<text x="268.5" y="58.2">7</text>
<text x="226.6" y="63.2">A0</text>
<text x="226.6" y="65.8">A1</text>
<text x="268.5" y="65.8">4</text>
<text x="268.5" y="63.2">5(**)</text>
<text x="268.5" y="60.7">6(**)</text>
<text x="226.6" y="68.3">A2</text>
<text x="226.6" y="70.9">A3</text>
<text x="268.5" y="68.3">3(**)</text>
<text x="268.5" y="70.9">2</text>
<text x="226.6" y="73.4">A4(SDA)</text>
<text x="226.6" y="75.9">A5(SCL)</text>
<text x="268.5" y="75.9">0(Rx)</text>
<text x="268.5" y="73.4">1(Tx)</text>
<text x="215.3" y="102.1">12(MISO)</text>
<text x="26" y="110.7">Reset</text>
<text x="183.1" y="109.7">SS_PIN</text>
<text x="56.2" y="133.3">Reset</text>
<text x="50.5" y="138.4">11(**/MOSI)</text>
<text x="53.7" y="143.5">13(SCK)</text>
<text x="54.4" y="146">SS_PIN</text>
<text x="210.3" y="149.9">10(**/SS)</text>
<text x="210.3" y="152.4">SS_PIN</text>
<text x="210.3" y="154.9">9(**)</text>
<text x="210.3" y="160">8</text>
</g>
<g font-size="2.1" fill="#840000">
<text x="178" y="184">Sheet: /</text>
<text x="178" y="181">Nephelae</text>
<text x="178" y="186.7">File: enc28j60_buffered_tht_shield.sch</text>
<text x="178" y="196.9">KiCad E.D.A. kicad (5.1.6)-1</text>
<text x="178" y="194.1">Size: A4</text>
<text x="200" y="194.1">Date: 2020-09-15</text>
<text x="263" y="194.1">Rev: v2</text>
<text x="263" y="196.9">Id: 1/1</text>
</g>
<g font-size="1.8" fill="#840000">
<text x="35" y="11.9">1</text>
<text x="85" y="11.9">2</text>
<text x="135" y="11.9">3</text>
<text x="185" y="11.9">4</text>
<text x="285" y="11.9">6</text>
<text x="191.5" y="23.3" transform="rotate(-90 191.5 23.3)">2</text>
<text x="277.1" y="20.2" transform="rotate(-90 277.1 20.2)">1</text>
<text x="279.7" y="20.2" transform="rotate(-90 279.7 20.2)">1</text>
<text x="282.2" y="20.2" transform="rotate(-90 282.2 20.2)">1</text>
<text x="202.7" y="29">1</text>
<text x="10.4" y="35.9">A</text>
<text x="202.7" y="34">3</text>
<text x="202.7" y="31.5">4</text>
<text x="257.2" y="30.2">1</text>
<text x="257.2" y="32.8">2</text>
<text x="257.2" y="35.3">3</text>
<text x="285.4" y="35.9">A</text>
<text x="202.7" y="36.6">5</text>
<text x="240.7" y="40.4">1</text>
<text x="257.2" y="37.8">4</text>
<text x="257.2" y="40.4">5</text>
<text x="65.8" y="45">6</text>
<text x="65.8" y="42.4">7</text>
<text x="65.8" y="47.5">8</text>
<text x="97.6" y="42.4">9</text>
<text x="191.5" y="43.7" transform="rotate(-90 191.5 43.7)">6</text>
<text x="240.7" y="42.9">2</text>
<text x="240.7" y="45.5">3</text>
<text x="257.2" y="42.9">6</text>
<text x="257.2" y="45.5">7</text>
<text x="65.8" y="52.6">1</text>
<text x="65.8" y="50">4</text>
<text x="97.1" y="50">10</text>
<text x="240.7" y="48">4</text>
<text x="240.7" y="50.5">5</text>
<text x="240.7" y="53.1">6</text>
<text x="256.7" y="53.1">10</text>
<text x="257.2" y="48">8</text>
<text x="257.2" y="50.5">9</text>
<text x="65.8" y="57.7">2</text>
<text x="65.8" y="55.1">3</text>
<text x="97.1" y="57.7">11</text>
<text x="240.7" y="55.6">7</text>
<text x="240.7" y="58.2">8</text>
<text x="257.2" y="58.2">1</text>
<text x="65.1" y="62.7">M1</text>
<text x="65.1" y="65.3">M2</text>
<text x="65.8" y="60.2">5</text>
<text x="97.1" y="65.3">12</text>
<text x="240.7" y="63.2">1</text>
<text x="240.7" y="65.8">2</text>
<text x="257.2" y="60.7">2</text>
<text x="257.2" y="63.2">3</text>
<text x="257.2" y="65.8">4</text>
<text x="168.4" y="66">3</text>
<text x="181.1" y="66">2</text>
<text x="240.7" y="68.3">3</text>
<text x="240.7" y="70.9">4</text>
<text x="257.2" y="68.3">5</text>
<text x="257.2" y="70.9">6</text>
<text x="175" y="73.1" transform="rotate(-90 175 73.1)">1</text>
<text x="240.7" y="73.4">5</text>
<text x="240.7" y="75.9">6</text>
<text x="257.2" y="73.4">7</text>
<text x="257.2" y="75.9">8</text>
<text x="10.4" y="85.9">B</text>
<text x="285.4" y="85.9">B</text>
<text x="196.4" y="102.1">2</text>
<text x="204.2" y="107.7" transform="rotate(-90 204.2 107.7)">1</text>
<text x="211.6" y="102.1">3</text>
<text x="229.4" y="102.1">12</text>
<text x="244.7" y="102.1">11</text>
<text x="237.7" y="108.1" transform="rotate(-90 237.7 108.1)">13</text>
<text x="196.4" y="125.2">5</text>
<text x="211.6" y="125.2">6</text>
<text x="229.9" y="125.2">9</text>
<text x="245.1" y="125.2">8</text>
<text x="89.7" y="130.8" transform="rotate(-90 89.7 130.8)">28</text>
<text x="94.7" y="130.8" transform="rotate(-90 94.7 130.8)">20</text>
<text x="204.2" y="130.8" transform="rotate(-90 204.2 130.8)">4</text>
<text x="237.7" y="131.3" transform="rotate(-90 237.7 131.3)">10</text>
<text x="10.4" y="135.9">C</text>
<text x="75" y="133.3">10</text>
<text x="108" y="135.9">26</text>
<text x="108" y="133.3">27</text>
<text x="285.4" y="135.9">C</text>
<text x="75.5" y="141">6</text>
<text x="75.5" y="138.4">7</text>
<text x="75.5" y="143.5">8</text>
<text x="108" y="143.5">13</text>
<text x="108" y="141">19</text>
<text x="75.5" y="146">9</text>
<text x="108" y="148.6">11</text>
<text x="108" y="146">12</text>
<text x="204.9" y="149.9">1</text>
<text x="75.5" y="151.1">4</text>
<text x="75.5" y="153.7">5</text>
<text x="108" y="153.7">15</text>
<text x="204.9" y="152.4">2</text>
<text x="204.9" y="154.9">3</text>
<text x="75" y="161.3">23</text>
<text x="75" y="158.7">25</text>
<text x="108" y="158.7">16</text>
<text x="108" y="156.2">17</text>
<text x="108" y="161.3">18</text>
<text x="204.9" y="157.5">4</text>
<text x="204.9" y="160">5</text>
<text x="75" y="166.4">24</text>
<text x="75" y="168.9">22</text>
<text x="75.5" y="174">3</text>
<text x="108" y="168.9">14</text>
<text x="108.5" y="174">1</text>
<text x="89.7" y="178.5" transform="rotate(-90 89.7 178.5)">2</text>
<text x="94.7" y="179" transform="rotate(-90 94.7 179)">21</text>
<text x="10.4" y="185.9">D</text>
<text x="285.4" y="185.9">D</text>
<text x="35" y="199.9">1</text>
<text x="85" y="199.9">2</text>
<text x="135" y="199.9">3</text>
<text x="185" y="199.9">4</text>
<text x="235" y="199.9">5</text>
<text x="285" y="199.9">6</text>
</g>
<g font-size="1.8" fill="#0000c2">
<text x="235" y="11.9">5</text>
<text x="106.2" y="23.6">RJ45 Ethernet</text>
<text x="156" y="50.5">MAC / EEPROM</text>
<text x="135.6" y="85.3">Power</text>
<text x="21.8" y="96">ENC28J60 Ethernet</text>
<text x="248.4" y="138.7">Level Shifting</text>
<text x="233.2" y="158.7">Chip Select / Slave Select ( 10, 9 )</text>
<text x="233.2" y="160.8">Interrupt ( 9, 8 )</text>
</g>
<g font-size="1.8" fill="#008484">
<text x="273.8" y="14.5">P1 P2 P3 P4</text>
<text x="29.6" y="22.4">C9</text>
<text x="163.8" y="21.4">C15</text>
<text x="196.3" y="23.3">AVR-ISP-6</text>
<text x="27.9" y="24.9">100 nF</text>
<text x="142.4" y="29.1">U4</text>
<text x="161.1" y="27.2">100 nF</text>
<text x="172.6" y="25.1" transform="rotate(-90 172.6 25.1)">GND</text>
<text x="192.4" y="28.9" transform="rotate(-90 192.4 28.9)">VCC</text>
<text x="196.4" y="29.8">MISO</text>
<text x="253.4" y="27.4">P5</text>
<text x="30.9" y="34.7">R3</text>
<text x="41.1" y="34.7">R4</text>
<text x="81.2" y="35.4">J2</text>
<text x="196.4" y="32.4">MOSI</text>
<text x="197.2" y="34.9">SCK</text>
<text x="231.1" y="30.8" transform="rotate(-90 231.1 30.8)">+5V</text>
<text x="233.6" y="32.8" transform="rotate(-90 233.6 32.8)">+3.3V</text>
<text x="24.6" y="37">49.9 1%</text>
<text x="42.6" y="37">49.9 1%</text>
<text x="67.1" y="37.7">RJ45_MagJack_LMJTAB881X43M-L</text>
<text x="106" y="40.7">180</text>
<text x="106.6" y="38.4">R5</text>
<text x="192.4" y="40.9" transform="rotate(-90 192.4 40.9)">GND</text>
<text x="197.4" y="37.5">RST</text>
<text x="243.3" y="37.5">P6</text>
<text x="69.8" y="45.8">RCT</text>
<text x="69.8" y="43.3">RD+</text>
<text x="88.5" y="43.3">GLED+</text>
<text x="152.3" y="44.6">AT24MAC402-SSHM</text>
<text x="200.1" y="44.4">J1</text>
<text x="69.8" y="53.5">TX+</text>
<text x="69.8" y="50.9">NC</text>
<text x="69.8" y="48.4">RD-</text>
<text x="89" y="50.9">GLED-</text>
<text x="146.6" y="53">GND</text>
<text x="189.8" y="52">GND</text>
<text x="217.4" y="50.1">PWR_FLAG</text>
<text x="69.8" y="58.5">TD-</text>
<text x="69.8" y="56">TCT</text>
<text x="89.2" y="58.5">YLED-</text>
<text x="50.6" y="60.3">+3.3V</text>
<text x="69.8" y="61.1">NC</text>
<text x="69.8" y="63.6">SHIELD</text>
<text x="106" y="63.5">180</text>
<text x="106.1" y="61.2">R10</text>
<text x="150.5" y="60.3" transform="rotate(-90 150.5 60.3)">+5V</text>
<text x="170.5" y="63.1">LM1117-3.3</text>
<text x="174.1" y="60.8">U2</text>
<text x="24.4" y="69">49.9 1%</text>
<text x="29.5" y="66.7">R11</text>
<text x="41.1" y="66.7">R12</text>
<text x="42.6" y="69">49.9 1%</text>
<text x="53.9" y="68.1">L1</text>
<text x="54.9" y="70.4">4 H</text>
<text x="69.8" y="66.2">SHIELD</text>
<text x="88.7" y="66.2">YLED+</text>
<text x="151.2" y="70.1">C11</text>
<text x="170.4" y="66.9">VI</text>
<text x="175.9" y="71.1" transform="rotate(-90 175.9 71.1)">GND</text>
<text x="177.5" y="66.9">VO</text>
<text x="191" y="70.1">C12</text>
<text x="202.4" y="70.1">C13</text>
<text x="33.6" y="75.3">C10</text>
<text x="34" y="77.6">100 nF</text>
<text x="138.5" y="72.4">10 F ( Low ESR )</text>
<text x="191.9" y="72.4">10 F</text>
<text x="203.5" y="72.4">100 F</text>
<text x="243.3" y="79.4">P8</text>
<text x="253.4" y="79.4">P7</text>
<text x="64.6" y="85.8">GND</text>
<text x="173.4" y="87.4">GND</text>
<text x="234.8" y="84.5">GND</text>
<text x="260.2" y="84.5">GND</text>
<text x="90.5" y="94.8">+3.3V</text>
<text x="202.7" y="93.7">U3A</text>
<text x="236.2" y="93.7">U3D</text>
<text x="199.6" y="96.1">74HCT125N</text>
<text x="233.1" y="96.1">74HCT125N</text>
<text x="87.8" y="107.8">C1</text>
<text x="94.9" y="107.8">C2</text>
<text x="86.1" y="110.1">100 nF</text>
<text x="93.2" y="110.1">100 nF</text>
<text x="262" y="112.3">C14</text>
<text x="199.6" y="119.2">74HCT125N</text>
<text x="202.7" y="116.9">U3B</text>
<text x="224.6" y="118.8">GND</text>
<text x="233.1" y="119.2">74HCT125N</text>
<text x="236.2" y="116.9">U3C</text>
<text x="262.4" y="114.6">100 nF</text>
<text x="25.2" y="120" transform="rotate(-90 25.2 120)">SW1</text>
<text x="27.5" y="122.2" transform="rotate(-90 27.5 122.2)">SW_Push</text>
<text x="90.6" y="122.9">GND</text>
<text x="257.4" y="122.3">GND</text>
<text x="29.8" y="130.7">GND</text>
<text x="77.4" y="130.2">U1</text>
<text x="99.1" y="130.5">ENC28J60x-SP</text>
<text x="77.7" y="134.2">RESET</text>
<text x="90.6" y="135.3" transform="rotate(-90 90.6 135.3)">VDD</text>
<text x="102.4" y="136.8">LEDB</text>
<text x="102.4" y="134.2">LEDA</text>
<text x="130.9" y="136.7">+3.3V</text>
<text x="77.7" y="141.9">SO</text>
<text x="77.7" y="139.3">SI</text>
<text x="95.6" y="138.7" transform="rotate(-90 95.6 138.7)">VDDPLL</text>
<text x="101" y="141.9">VDDRX</text>
<text x="181.2" y="141.9">GND</text>
<text x="224.6" y="141.9">GND</text>
<text x="77.7" y="144.4">SCK</text>
<text x="77.7" y="146.9">CS</text>
<text x="101.2" y="149.5">VSSRX</text>
<text x="102.1" y="144.4">TPIN+</text>
<text x="102.6" y="146.9">TPIN-</text>
<text x="129.5" y="144.2">C3</text>
<text x="130" y="146.5">100 nF</text>
<text x="133.5" y="149.1" transform="rotate(-90 133.5 149.1)">+3.3V</text>
<text x="26.3" y="153.5" transform="rotate(-90 26.3 153.5)">+3.3V</text>
<text x="77.7" y="152">INT</text>
<text x="77.7" y="154.6">WOL</text>
<text x="101.2" y="154.6">VDDTX</text>
<text x="121.2" y="152.6">GND</text>
<text x="196.2" y="150.3">J3</text>
<text x="48.7" y="158.7">18 pF</text>
<text x="49.9" y="156.4">C5</text>
<text x="77.7" y="159.6">VDDOSC</text>
<text x="100.2" y="157.1">TPOUT+</text>
<text x="100.6" y="159.6">TPOUT-</text>
<text x="129.5" y="156.9">C4</text>
<text x="130" y="159.2">100 nF</text>
<text x="180.7" y="158.7">Conn_01x05_Male</text>
<text x="22.4" y="165.8">100 nF</text>
<text x="26.2" y="163.5">C6</text>
<text x="65.4" y="163.6">Y1</text>
<text x="65.8" y="165.9">25 MHz</text>
<text x="77.7" y="162.2">OSC1</text>
<text x="77.7" y="167.3">OSC2</text>
<text x="101.4" y="162.2">VSSTX</text>
<text x="121.2" y="165.3">GND</text>
<text x="48.7" y="173.1">18 pF</text>
<text x="49.9" y="170.8">C7</text>
<text x="77.7" y="169.8">VSSOSC</text>
<text x="101.7" y="169.8">RBIAS</text>
<text x="77.7" y="174.9">CLKOUT</text>
<text x="90.6" y="176.3" transform="rotate(-90 90.6 176.3)">VSS</text>
<text x="95.6" y="176.3" transform="rotate(-90 95.6 176.3)">VSSPLL</text>
<text x="102.3" y="174.9">VCAP</text>
<text x="119.3" y="179.3">C8</text>
<text x="141.7" y="176.5">R2</text>
<text x="143.2" y="178.9">2.32 k 1%</text>
<text x="121.5" y="181.7">10 F ( Low ESR )</text>
<text x="62.7" y="193">GND</text>
</g>
<g font-size="1.8">
<text x="148.3" y="23.4" transform="rotate(-90 148.3 23.4)">VCC</text>
<text x="157.2" y="22.9">VCC</text>
<text x="191.5" y="20.8" transform="rotate(-90 191.5 20.8)">VCC</text>
<text x="53.8" y="47.5">TPIN-</text>
<text x="53.8" y="42.4">TPIN+</text>
<text x="111.5" y="42.4">LEDA</text>
<text x="230.1" y="42.2" transform="rotate(-90 230.1 42.2)">VCC</text>
<text x="53.8" y="52.6">TPOUT+</text>
<text x="53.8" y="57.7">TPOUT-</text>
<text x="52.6" y="64.5">3.3V_REG</text>
<text x="111.5" y="65.3">LEDB</text>
<text x="200.9" y="66">3.3V_REG</text>
<text x="92.5" y="100.1">3.3V_REG</text>
<text x="183.1" y="102.1">MISO_ENC</text>
<text x="259.1" y="110.7" transform="rotate(-90 259.1 110.7)">VCC</text>
<text x="183.1" y="125.2">INT_ENC</text>
<text x="217.8" y="125.2">INT_PIN</text>
<text x="120.6" y="135.9">LEDB</text>
<text x="120.6" y="133.3">LEDA</text>
<text x="52.7" y="141">MISO_ENC</text>
<text x="120.6" y="143.5">TPIN+</text>
<text x="132.8" y="140.2">3.3V_REG</text>
<text x="120.6" y="146">TPIN-</text>
<text x="53.1" y="153.7">WOL_ENC</text>
<text x="54.4" y="151.1">INT_ENC</text>
<text x="132.8" y="153.7">3.3V_REG</text>
<text x="25.7" y="157.5">3.3V_REG</text>
<text x="120.6" y="156.2">TPOUT+</text>
<text x="120.6" y="158.7">TPOUT-</text>
<text x="210.3" y="157.5">INT_PIN</text>
</g>
<g font-size="1.8" fill="#840084">
<text x="274.6" y="20.2" transform="rotate(-90 274.6 20.2)">1</text>
<text x="252.5" y="43.3" transform="rotate(-90 252.5 43.3)">Digital</text>
<text x="247.6" y="50.9" transform="rotate(-90 247.6 50.9)">Power</text>
<text x="247.6" y="71.6" transform="rotate(-90 247.6 71.6)">Analog</text>
<text x="252.5" y="68.7" transform="rotate(-90 252.5 68.7)">Digital</text>
</g>
<g font-size="1.4" fill="#840000">
<text x="148.3" y="28.7" transform="rotate(-90 148.3 28.7)">8</text>
<text x="140" y="31.2">1</text>
<text x="140" y="33.8">2</text>
<text x="156.5" y="32.5">5</text>
<text x="140" y="36.3">3</text>
<text x="140" y="40.1">7</text>
<text x="156.5" y="36.3">6</text>
<text x="148.3" y="43.9" transform="rotate(-90 148.3 43.9)">4</text>
</g>
<g font-size="1.4" fill="#008484">
<text x="143.3" y="32">A0</text>
<text x="143.3" y="34.5">A1</text>
<text x="149.1" y="34.2" transform="rotate(-90 149.1 34.2)">VCC</text>
<text x="150.9" y="33.3">SDA</text>
<text x="143.3" y="37.1">A2</text>
<text x="143.3" y="40.9">WP</text>
<text x="149.1" y="40.6" transform="rotate(-90 149.1 40.6)">GND</text>
<text x="151.1" y="37.1">SCL</text>
</g>
<g font-size="1.1" fill="#008484">
<text x="201.4" y="102.7">D</text>
<text x="204.9" y="103.6" transform="rotate(-90 204.9 103.6)">E</text>
<text x="206.7" y="102.7">O</text>
<text x="234.9" y="102.7">D</text>
<text x="238.4" y="103.6" transform="rotate(-90 238.4 103.6)">E</text>
<text x="240.2" y="102.7">O</text>
<text x="201.4" y="125.9">D</text>
<text x="206.7" y="125.9">O</text>
<text x="234.9" y="125.9">D</text>
<text x="240.2" y="125.9">O</text>
<text x="204.9" y="126.7" transform="rotate(-90 204.9 126.7)">E</text>
<text x="238.4" y="126.7" transform="rotate(-90 238.4 126.7)">E</text>
</g>
<g font-size=".7" fill="#840084">
<text x="273.2" y="24.5" transform="rotate(-90 273.2 24.5)">Socket_Arduino_Uno:Arduino_1pin</text>
<text x="284.7" y="24.4" transform="rotate(-90 284.7 24.4)">Socket_Arduino_Uno:Arduino_1pin</text>
<text x="250.9" y="49" transform="rotate(-90 250.9 49)">Socket_Arduino_Uno:Socket_Strip_Arduino_1x10</text>
<text x="248.4" y="56.6" transform="rotate(-90 248.4 56.6)">Socket_Arduino_Uno:Socket_Strip_Arduino_1x08</text>
<text x="248.4" y="75.7" transform="rotate(-90 248.4 75.7)">Socket_Arduino_Uno:Socket_Strip_Arduino_1x06</text>
<text x="250.9" y="75.7" transform="rotate(-90 250.9 75.7)">Socket_Arduino_Uno:Socket_Strip_Arduino_1x08</text>
</g>
</svg>
